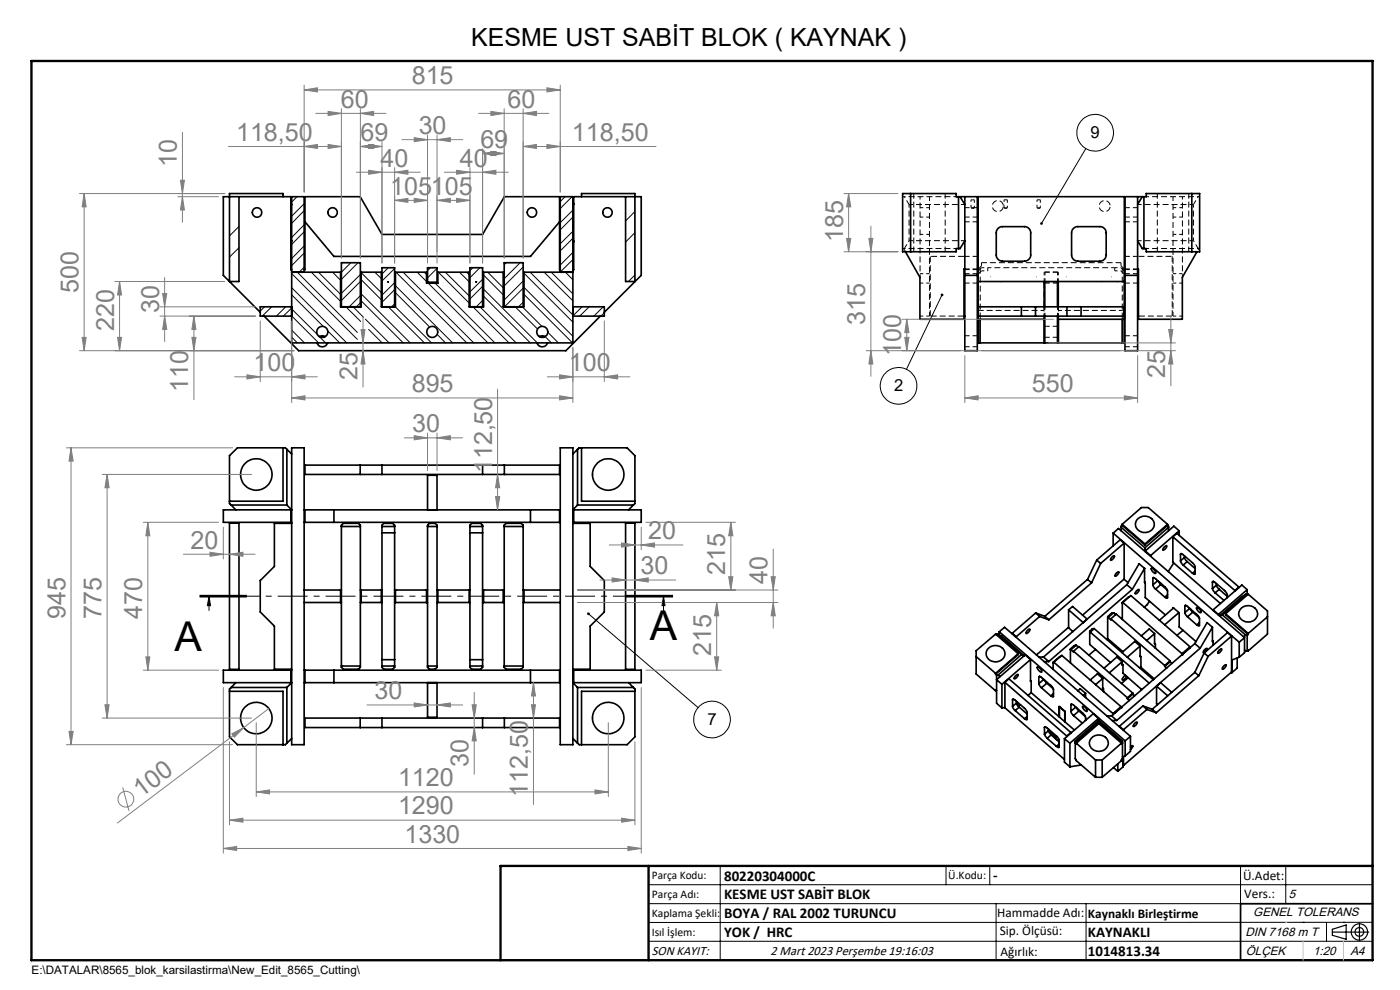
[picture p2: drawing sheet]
<svg xmlns="http://www.w3.org/2000/svg" width="297mm" height="210mm" viewBox="0 0 297 210" stroke-linecap="round" stroke-linejoin="round" font-family="sans-serif">
<g fill="none" stroke="#000" stroke-width=".35">
<path d="M50.7 41.7v18h-2v-18.6h11.3v.6M61.7 51.1h.2l-.2 .3M61.7 43.1l.2 .3h-.2M61.9 57.7h10.3v7.4h4.4v-7.4h4.3v7.4h3v-7.4h6.6v2.4h2.4v-2.4h6.6v7.4h3.1v-7.4h4.2v7.4h4.4v-7.4h10.3M61.9 57.2h-.2v-15.5h-14.3v16.7l7.8 7.8M64.5 57.2h.2v-15.5h11.7l4.6 8h21.4l4.6-8h11.7v15.5h.2M64.5 57.7v-16h-2.6v31h59.6v-31h-2.6v16M64.7 47.1l6.1 7.3h41.7l6.2-7.3M82.3 59.8h.1M90.7 59.9h2M101 59.8h.1M121.5 57.2h.2v-15.5h14.3v16.7l-7.8 7.8"/>
<path d="M121.7 51.1h-.2l.2 .3M121.7 43.1l-.2 .3h.2M123.4 41.7v-.6h11.3v18.6h-2v-18M192.1 53.4l3.1 5.4v8.9h9.3v-10.6h.2M193.2 41.1v12.3M203.3 41.7v11M203.7 41.7l1 1.7M204.7 51.1l-1 1.6h-.9v.7h-11.3v-12.3h11.3v.6h40.4v-.6h11.3v12.3h-11.3v-.7h-.9l-1-1.6M204.7 41.7v32.7h2.6v-32.7M204.7 58.4h2.6M207.3 57.1h.2M207.5 41.7v31h14v-5"/>
<path d="M207.5 59.7h31M211.7 48.5l.8-.4h4.8a1.32 1.32 0 0 1 1.4 1.3v4.7a1.32 1.32 0 0 1-1.4 1.3h-4.6a1.39 1.39 0 0 1-1.4-1.3v-4.9zM221.5 59.7v5.4M221.7 59.7v5.4M224.3 59.7v5.4M224.5 59.7v5.4M227.6 48.5l.9-.4h4.8a1.32 1.32 0 0 1 1.4 1.3v4.7a1.32 1.32 0 0 1-1.4 1.3h-4.6a1.38 1.38 0 0 1-1.4-1.3v-4.9zM238.5 41.7v31h-14v-5M238.5 57.1h.2M238.7 41.7v32.7h2.6v-32.7M238.7 58.4h2.6M242.3 41.7l-1 1.7"/>
<path d="M242.7 41.7v11M252.8 41.1v12.3M253.9 53.4l-3.1 5.4v8.9h-9.3v-10.6h-.2M56 67.1l7.4 7.3h56.7l7.3-7.3M61.9 65.1h-6.7v2h6.7M67.2 72.7a1.18 1.18 0 0 0 1.2 .9 1.18 1.18 0 0 0 1.1-.9M67.8 71.4a1.11 1.11 0 0 1 1.2 0M72.4 65.1v-9.4h4v9.4M81 65.1v-8.3h2.7v8.3M90.7 60.1v-3.3h2v3.3M99.7 65.1v-8.3h2.7v8.3M107 65.1v-9.4h4v9.4"/>
<path d="M113.9 72.7a1.15 1.15 0 0 0 1.1 .9 1.15 1.15 0 0 0 1.1-.9M114.4 71.4a1.11 1.11 0 0 1 1.2 0M121.5 65.1h6.7v2h-6.7M204.5 67.1h.2M207.5 67.1h31M207.5 65.1h31M207.9 67.7v5M216.7 65.1v2M219.7 65.1v2M221.5 67.1v.6h-14M221.7 67.1v5.6h2.6v-5.6M224.5 67.1v.6h14"/>
<path d="M226.3 65.1v2M229.3 65.1v2M238.1 67.7v5M241.3 67.1h.2M60 95v11.3h-11.3M60.9 95.3l-.4-.3h-10.1l-1.7 1.7v10.1l.3 .3M60.9 95.3v11.8M60.9 95.3l1 1M61.9 95h2.6v63h-2.6zM64.7 98.7h54v1.9h-54zM76.4 98.7v1.9M81 98.7v1.9"/>
<path d="M102.4 98.7v1.9M107 98.7v1.9M118.9 95h2.6v63h-2.6zM122.5 95.3l.4-.3h10.1l1.7 1.7v10.1l-1.4 1.4M122.5 95.3l-1 1M122.5 95.3v11.8M123.4 95v11.3h11.3M48.7 111h2v31h-2zM49 107.1h11.9M49 107.1l1 1.1M60.9 107.1l1 1.1h-14.5v2.6h14.5M61.7 108.2v2.6"/>
<path d="M61.9 111h-3.7v9.1l-3 3v6.7l3 3v9.1h3.7M64.5 108.2h54.4M64.5 110.8h54.4M64.7 108.2v2.6M70.8 108.2v2.6M72.4 111.4l.4-.4h3.2l.4 .4v30.2l-.4 .3h-3.2l-.4-.3zM72.4 111.7h4M81 111.7h2.7M81 113h2.7M81.4 111h1.9l.4 .4v30.2l-.4 .3h-1.9l-.4-.3v-30.2zM90.7 108.2v-7.4h2v7.4M90.7 111.7h2"/>
<path d="M91.1 111h1.2l.4 .4v30.2l-.4 .3h-1.2l-.4-.3v-30.2zM99.7 111.4l.4-.4h1.9l.4 .4v30.2l-.4 .3h-1.9l-.4-.3zM99.7 111.7h2.7M99.7 113h2.7M107 111.7h4M107.4 111h3.2l.4 .4v30.2l-.4 .3h-3.2l-.4-.3v-30.2zM112.5 108.2v2.6M118.7 108.2v2.6M121.5 111h3.7v9.1l3 3v6.7l-3 3v9.1h-3.7M121.7 108.2v2.6M122.5 107.1l-1 1.1h14.5v2.6h-14.5M122.5 107.1h11.9"/>
<path d="M132.7 111h2v31h-2zM232.7 118.8l.8 .7M232.7 118.8l-2 4.1M233.5 119.5l-1.9 4.1M235.9 118.1a.27 .27 0 0 1 .3-.3 .27 .27 0 0 1 .3 .3 .27 .27 0 0 1-.2 .3l-.4 .4h-.3v-.3zM236.1 113.1v2.7M236.1 113.1l26.8 23.1M236.1 113.1l1.2-1 26.7 23.1M237.8 111.9l5.1 4.3M238.1 111.4l-.3 .2v1M238.1 111.4l4.8 4.2M238.1 111.2v.2"/>
<path d="M238.1 111.2l4.8 4.2M238.1 111.2l4-3.5h1.5l4.1 3.5M238.5 115.2l-5 4.3M238.5 115.2v7.6l-8.8 7.7M238.5 115.2l-.9-.7-4.9 4.3M241.3 110.1a2.02 2.02 0 0 1 2.3-.5 2.02 2.02 0 0 1 1.2 2 2.03 2.03 0 0 1-2.2 1.4 2.03 2.03 0 0 1-1.7-2zM242.9 115.4v.2M242.9 116.2v.7M243 116.9v.1M243 116.9l1.1 1M244.1 117.9v.1M247 116l.1-.1a.25 .25 0 0 1 .2-.2 .25 .25 0 0 1 .3 .2 .25 .25 0 0 1-.2 .3l-.7 .5v-.2z"/>
<path d="M247.7 111.4l.2 .2v1M247.7 111.4l-4.8 4.2M247.7 111.2l-4.8 4.2M247.7 111.2v.2M247.9 111.9l-5 4.3M248.8 113.9v5.4l10.1 8.7M248.8 113.9l13.2 11.4M248.8 113.9l.9-.8 13.1 11.4M249 119.4l-1.2 1.8M250.2 112.6v1M250.2 112.6l-6.1 5.3M250.2 112.6l-1.2-1-6 5.3"/>
<path d="M250.4 119l.6 .9M250.4 117.6l.1-.2 .4 .1 2.5 2.3 .1 .3v1.7h-.2l-.3-.2M250.4 117.6v1.4M250.6 117.4l-.2 .2M251 119.9l2 1.7M251.3 118.2l.5 .9M251.3 118.2l-.9 .8M251.3 117.9v.3M251.8 119.1l-.8 .8M251.8 119.1l1.7 1.5M64.5 127.8h7.9M64.5 125.2h7.9"/>
<path d="M72.2 125.2v2.6M76.4 127.8h4.6M76.4 125.2h4.6M76.6 125.2v2.6M80.9 125.2v2.6M81 139.9h2.7M83.7 127.8h7M83.7 125.2h7M83.9 125.2v2.6M90.5 125.2v2.6M92.7 127.8h7M92.7 125.2h7"/>
<path d="M92.9 125.2v2.6M99.5 125.2v2.6M99.7 139.9h2.7M102.4 127.8h4.6M102.4 125.2h4.6M102.6 125.2v2.6M106.8 125.2v2.6M111 127.8h7.9M111 125.2h7.9M111.2 125.2v2.6M207.1 139.3l4.1 3.5M209.6 137.6a2.04 2.04 0 0 1 2.2-.6 2.04 2.04 0 0 1 1.4 1.9 2.03 2.03 0 0 1-2.2 1.5 2.03 2.03 0 0 1-1.8-1.9z"/>
<path d="M211.7 134.5l-.4 .1M211.7 134.5l5 4.3M211.7 134.5l.8 .5 4.8 4.1M212 134v.7M212 134l26.7 23.2M212 134l1.1-.9 26.7 23.1M214.7 134.3l.9 .8M214.7 134.3v.1M215.6 135.1v.1M216 138.7v.1l-4.8 4.2M216 138.7l-4.8-4.2-4.1 3.5v5l4.1 3.5M216 138.7l-4.8 4.1"/>
<path d="M216.7 138.8l-5 4.4M216.7 138.8l.5 .4M217.9 133.7l.5-.3a.68 .68 0 0 1-.8 .9zM218.6 139.9l-1.1-1-6.1 5.3 1.1 1M218.6 139.9v4.6h.1M218.6 139.9l-6.1 5.3M219.7 130l-5 4.3M219.7 130l.9 .8M219.7 130l2 .7M220.4 139.4h1M220.6 130.8l1.9 .7M220.6 130.8l-5 4.3"/>
<path d="M221.4 139.4l1.1 .9M221.7 130.7l.8 .8M225 139.2l-1.6 1.3v1.5M226.7 129.4l.8-.8 3.1 2.7-.8 .8zM226.7 129.4v3.8l.9 .8M226.7 133.1l-6.8 5.8M227.1 137.8h.1M227.2 137.8l.6 .5v-.2M227.8 138.1l11.4 9.9M227.8 138.1l1.1-.9 11.4 9.8M228.3 136.9l-.4 .1-.8 .6v3M228.3 136.9l-1.1 .9"/>
<path d="M228.3 136.9l.5 .4M230.7 122.9l.9 .7M230.7 122.9l-9 7.8M231.2 134.1h.1M231.3 134.1l12.5 10.8M231.6 123.6l-9.1 7.9M232.1 133.3l-.4 .1-.5 .5v2.8l4.4 3.8M232.1 133.3l-.8 .8M232.1 133.3l12.6 10.9M232.4 137.8l-1.4 1.2M235 130.9l.1 .1M235 135.5l-.2 .2"/>
<path d="M235.1 131l.6 .5v-.2M235.7 131.3l11.4 9.9M235.7 131.3l1.1-1 11.4 9.9M236.3 130l-.5 .1-.8 .7v4.7l3.2 2.7M236.3 130l-1.2 1M236.3 130l.4 .4M236.7 121.6l.5-.3a.71 .71 0 0 1-.7 .9zM238.2 127.8l-.1 .2M238.2 127.8l12.6 10.9M238.2 127.8l1.7-1.5 12.5 10.9M238.4 122.9l.9 .7M239 124l1.2 1"/>
<path d="M239 124l-17.6 15.4M239.6 126.6l-1.5 1.2v3.6M240.2 125l-17.7 15.3M241.2 125.3v-.1a.25 .25 0 0 1 .3-.2 .25 .25 0 0 1 .2 .2 .25 .25 0 0 1-.2 .3l-.6 .5-.1-.2zM241.9 139.1l.1 .2v2.3l2.9 2.4M241.9 137v2.2M241.9 137l-2.8 2.4M241.9 137l-1.2-.9-2.7 2.3M242.8 123.4l.2 .2v3.1l4.2 3.7M242.8 120.6l-2.6 4.4M242.8 120.6v3l.1-.1M242.8 120.6l-1.1-1-2.7 4.4"/>
<path d="M243.8 127.5l-.4 .8-.7 .5M244.2 120.6a1.03 1.03 0 0 1 .9 1l-.6-.4zM244.6 124.1l.5 .8M244.6 122.7l.1-.2 .3 .1 2.5 2.4 .2 .3v1.5l-.3 .1-.3-.2M244.6 122.7v1.4M244.7 122.5l-.1 .2M244.9 136.4l.2 .2v.9M244.9 134.4l-1.7 1.5M244.9 134.4v2.2l.1-.1M244.9 134.4l-1.1-1-1.7 1.5M245.1 124.9l2 1.8M245.6 123.2l-1 .9"/>
<path d="M245.7 123.3l.6 .7M246.2 123.7v.2M246.3 124l-1.2 .9M246.3 124l1.3 1.2M247.7 126.2l-.6 .5M248.9 129v-.1l1.3 1.1v3l3.5 3.1M249 129l-3 2.6M250.1 130l-3 2.5M250.8 138.9h.1M250.8 138.7v.2M251 133.7l-1.3 1.1M251.4 128.5l.1-.1 .3 .1 2.5 2.3 .2 .3v1.6l-.6-.1"/>
<path d="M251.4 130l.5 .8M251.4 128.5v1.5M251.5 128.4l-.1 .1M251.9 130.8l2 1.8M252.4 129l-1 1M252.4 137.2l-1.6 1.5M252.4 137.2v.2l-1.6 1.5M252.5 129.2l.5 .6M253 129.8l-1.1 1M253 129.8l1.4 1.2M253.5 136.5l1.1 1M253.5 136.5l-17.7 15.4"/>
<path d="M253.5 121.1l-.5 .5M253.8 128.9a.9 .9 0 0 1 .9 1.1 1.24 1.24 0 0 1-.9-1.1zM254.5 132.1l-.6 .5M254.6 137.5l-17.7 15.3M255.4 138.5l.9 .7M255.4 138.5l-1.9 4.1M255.5 137.9l.5-.4a.74 .74 0 0 1-.7 1zM256.3 139.2l-2 4.1M257.2 123.5l.1-.2 .3 .1 2.3 2 .5 .7v.7M257.2 124.9l.6 .9M257.2 123.5v1.4M257.2 133.1v3l.1-.1"/>
<path d="M257.2 135.9l.2 .2M257.2 133.1l-2.6 4.4M257.2 133.1l-1.1-1-2.6 4.4M257.4 129.4v.1M257.4 136.1v.7M257.4 129.4l1.1 .9M257.4 123.3l-.2 .2M257.8 125.8l1.9 1.6M258.1 124.1l.6 .9M258.1 124.1l-.9 .8M258.1 123.8v.3M258.5 130.3v.2"/>
<path d="M258.6 138l.2-.2a.24 .24 0 0 1 .2-.2 .24 .24 0 0 1 .2 .2 .24 .24 0 0 1-.2 .3l-.2 .3a.25 .25 0 0 1-.5 .1 .25 .25 0 0 1 .2-.4zM258.7 125l-.9 .8M258.7 125l1.7 1.5M259.3 130.4l5 4.4M259.3 130.4l-.5 .3M260 130.2l4.8-4.2 4.1 3.6v4.9l-4.1 3.6M260 130.2l4.8 4.2M260 130.2v.2l4.8 4.2M261.3 134.9l-5 4.3M261.3 134.9v7.6l-23 19.9M261.3 134.9l-.9-.7-5 4.3M262 125.3v.1"/>
<path d="M262.5 139.6v2.1l-1.2 1M262.8 124.5l-.8 .8M262.8 124.5v.2M262.9 136.2v3.2M262.9 139.4l-1.6 .6v2.7M263.2 129.1a1.98 1.98 0 0 1 2.4-.5 1.98 1.98 0 0 1 1.1 2.1 2.02 2.02 0 0 1-2.3 1.2 2.02 2.02 0 0 1-1.6-2zM264 137.9l.6 .2M264 135.2l-1.1 1M264 135.2v3.3l-1.1 .9M264.3 134.8l-.5 .3M264.3 134.8h.3M264.3 126.1h.3"/>
<path d="M264.3 126.1l-5 4.3M264.3 126.1l-.8 .5-4.8 4.1M264.6 125.1v1M264.6 134.8v3.3M264.6 138.1l.2-.2v.2M264.6 126.1h.1M264.6 125.1l-6.1 5.2M264.6 125.1l-1.1-1-6.1 5.3M264.7 138l.1 .1M264.8 134.6l-.2 .2M264.8 134.4v.2M268.9 130.8l-4.1 3.6"/>
<path d="M48.7 146.6h11.3v11.4M49 145.8l-.3 .3v10.2l1.7 1.7h10.1l.4-.4M49 145.8h11.9M50 144.8l-1 1M60.9 145.8v11.8M61.7 142.2v2.6M61.9 142.2h-14.5v2.6h14.5l-1 1M61.9 156.7l-1 .9M64.5 144.8h54.4M64.5 142.2h54.4M64.7 142.2v2.6M64.7 152.3h54v2h-54z"/>
<path d="M70.8 142.2v2.6M72.4 141.3h4M76.4 152.3v2M81 152.3v2M81 141.3h2.7M90.7 144.8v7.3h2v-7.3M90.7 141.3h2M99.7 141.3h2.7M102.4 152.3v2M107 141.3h4M107 152.3v2M112.5 142.2v2.6"/>
<path d="M118.7 142.2v2.6M121.5 142.2h14.5v2.6h-14.5l1 1M121.5 156.7l1 .9M121.7 142.2v2.6M122.5 145.8h11.9M122.5 145.8v11.8M133.3 144.8l1.4 1.3v10.2l-1.7 1.7h-10.1l-.4-.4M134.7 146.6h-11.3v11.4M211.2 142.8v.2M211.2 143l.2 .2M211.3 146.4l-.1 .1M211.4 143.2v6l1.1 1"/>
<path d="M211.4 146.5l-.2-.2v.2M211.4 143.2h.3M211.7 143.2l.5 .3M212.5 145.2v5M213.2 144.7v5.4l12.6 11M213.2 144.7l13.1 11.4M213.2 144.7l.8-.7 13.2 11.4M213.2 150.1l-.7 .1M214.8 149.9l.6 .8M214.8 148.4l.2-.1 .3 .2 2.4 2.1 .2 .5v1.5l-.2 .1-.4-.2M214.8 148.4v1.5M214.9 148.3l-.1 .1"/>
<path d="M215.4 150.7l1.9 1.8M215.4 143.4l.1-.1a.25 .25 0 0 1 .3-.3 .25 .25 0 0 1 .2 .2 .25 .25 0 0 1-.1 .3l-.7 .5v-.2zM215.7 149.1l.5 .9M215.7 149.1l-.9 .8M215.7 148.8v.3M216.2 150l-.8 .7M216.2 150l1.7 1.5M216.5 149.5l-.6 .1M217.9 152l-.6 .5M218.6 144.4l.2 .1v2.4M218.8 146.9l-.7 .6M218.8 146.9l9.1 8"/>
<path d="M220.1 141.5a.96 .96 0 0 1 .8 1.1l-.2-.1a1.15 1.15 0 0 1-.6-1zM220.4 145l.5 .9M220.4 143.6l.1-.1 .3 .1 2.5 2.2 .2 .4v1.6l-.6-.2M220.4 143.6v1.4M220.6 143.5l-.2 .1M220.9 145.9l2 1.7M221.4 144.1l-1 .9M221.6 154.3l.2-.1 .3 .2 2.4 2.2 .2 .3v1.6l-.6-.2M221.6 155.7l.5 .9M221.6 144.2l.5 .7M221.6 154.3v1.4M221.8 154.2l-.2 .1"/>
<path d="M222.1 144.9l-1.2 1M222.1 144.9l1.3 1.2M222.1 156.6l2 1.7M222.4 155l.6 .9M222.4 155l-.8 .7M222.4 154.6v.4M222.4 155l1.5 1.3M222.5 140.3l-1 .1M223 155.9l-.9 .7M223 155.9l1.7 1.5M223.2 145.7l-.1 .1M223.5 147.1l-.6 .5"/>
<path d="M223.6 140.5v.2l-.2-.1M223.6 140.5l12.5 10.9M223.6 140.5l1.6-1.5 12.6 10.9M223.9 156.3h.4M223.9 156.3v.4M224.2 156.9h.5M224.7 157.8l-.6 .5M224.7 152v-2.1l1.3 1v2.2M224.8 152.1v-2.2l1.1 1v2.2M225.8 156.7l1.2 .9M225.8 156.7v5l1.2 1M226.3 156.1v.1"/>
<path d="M227 157.6v5.1M227.2 149.5l.2-.1 .4 .2 2.1 1.8 .4 .7v.7M227.2 150.9l.1 .4 .5 .5M227.2 155.4l-.9 .7M227.2 149.5v1.4M227.2 155.4v.1M227.3 149.4l-.1 .1M227.8 151.8l1.8 1.6M228.1 157.6l.2 .3v-.3M228.2 150l-1 .9M228.3 157.6l4.8-4.1 4.8 4.1M228.3 157.6l4.1 3.6"/>
<path d="M228.4 150.1l.5 .7M228.7 146.5l.5-.4 1.1 1M228.9 150.8l-1.1 1M228.9 150.8l1.3 1.2M229.7 149.9a.97 .97 0 0 1 .9 1l-.6-.3zM230.1 151.8h-.1M230.3 147.1l-.5 .4M230.3 147.1v.8M231.8 156.3a1.98 1.98 0 0 1 2.2-.2 1.98 1.98 0 0 1 1 2.1 2.02 2.02 0 0 1-2.3 1.2 2.02 2.02 0 0 1-1.6-2.1l.2-.4zM233 152.4l-6 5.2M233 152.4v.5M233 152.4l-1.1-1-6.1 5.3"/>
<path d="M233.1 153.1l-5 4.3M233.1 153.1l5 4.3M233.1 152.8l5 4.4v3.8l-.2 .4-4.1 3.5M233.1 152.8l-5 4.4v3.8l.2 .4 4.1 3.5M233.1 152.8v.3M233.9 146l.2 .1v.6M233.9 143.9l-1.5 1.3M233.9 143.9v2.2l.1-.1M233.9 143.9l-1.1-1-1.5 1.3M234.8 151.9h1M235.8 151.9l1.1 .9M236.1 151.4v.2"/>
<path d="M236.9 152.8l-.9 .1M237.5 154l.8 .8M237.5 154v.2M237.8 150.1h.1M237.8 149.9l-1.7 1.5M237.8 150.1l-1.7 1.4M237.8 149.9v.2M237.9 157.6l-4.1 3.6M237.9 157.6v.3l.2-.3M238.1 140.9l.1 .1v1.8l4 3.5M238.1 140.4v.7l.1-.1M238.1 140.4l-2.8 2.3"/>
<path d="M238.1 140.4l-1.2-1-2.7 2.3M238.3 154.8v.1M238.7 157.2v3.2M238.7 143.3a1.09 1.09 0 0 0-.6 1l.4-.2 .5-.6M239.2 148v.2M239.2 148.2l.4 .4M239.3 143.7l-1.4 1.3M239.8 158.4l.4-.2a.55 .55 0 0 1-.4 .8M239.8 156.2v3.2l-1.1 1M239.8 156.2l-1.1 1M240.3 147.2l-1.1 1M240.3 147l-1.1 1"/>
<path d="M240.3 147v.2M240.3 147.2l.4 .4M240.8 153.3l.3-.1a.61 .61 0 0 1-.4 .8l-.3 .1v-.2zM242 141.4l-.2 .3M242.5 149.7l.8 .8M242.5 149.7l-5 4.3M242.5 149.7l1.9 .8M243.3 150.5l2 .7M243.3 150.5l-5 4.3M244.4 150.5l.9 .7M245.4 145.5l2.3 2.1M245.4 145.5l.8-.7 2.4 2.1"/>
<path d="M245.4 145.5v3.8l.1 .2M247.1 141.2v.1M247.1 141.3l.4 .4M248.2 140.2l-1.1 1M248.2 140.2v.2M248.2 140.4l-1.1 .9M248.2 140.4l.4 .3M253.5 142.6l.8 .7M253.5 142.6l-9.1 7.9M254.3 143.3l-9 7.9M259.6 141.3l.4-.3a.57 .57 0 0 1-.4 .9h-.3zM261.2 142.6l.1 .1"/>
<path d="M229.4 162.3l-2.4 .4M232.4 161.2h1.4M232.4 164.9h1.4M232.4 161.2v3.7M233.8 161.2v3.7M236.2 162.8l.9 .8M237.1 162v1.6M238.3 162.3v.1M238.3 160.5v2.2l-1.2 .9M238.3 160.5v1.9M238.7 160.4l-.6 .2M291.2 191.7h-28v12"/>
<circle cx="54.5" cy="45.1" r="1.01"/>
<circle cx="70.6" cy="45.1" r="1"/>
<circle cx="112.8" cy="45.1" r="1.01"/>
<circle cx="128.9" cy="45.1" r="1"/>
<circle cx="68.4" cy="70.4" r="1.17"/>
<circle cx="91.7" cy="70.4" r="1.16"/>
<circle cx="115" cy="70.4" r="1.17"/>
<circle cx="54.4" cy="100.6" r="3.3"/>
<circle cx="129" cy="100.6" r="3.3"/>
<circle cx="54.4" cy="152.3" r="3.3"/>
<circle cx="129" cy="152.3" r="3.3"/>
</g>
<g fill="none" stroke="#000" stroke-width=".21">
<path d="M230.4 31.5l-9.5 15.9M50.7 48l-2 2.1M50.7 52.6l-2 1.9M61.9 58l13.9 14M63 41.7l-1.1 1.2M63.1 57.7l12.7 12.8M64.5 43.2l-2.6 2.7M64.5 47.7l-2.6 2.7M64.5 52.2l-2.6 2.6M64.5 56.7l-1 1M64.5 44.7l-2.6 2.7M64.5 49.2l-2.6 2.6"/>
<path d="M64.5 53.7l-2.6 2.6M66 57.7l6.2 6.2M67.6 57.7l4.6 4.7M70.6 57.7l1.6 1.7M72 57.7l.2 .2M74.4 55.7l-2 2M76 55.7l-3.6 3.6M76.4 58.2l-4 4M76.4 59.7l-4 4M76.6 59.3l4.3 4.3M76.6 57.8l4.3 4.3M79.5 57.7l1.4 1.4"/>
<path d="M82.4 56.8l-1.4 1.3M83.7 60l-2.7 2.6M83.7 57l-2.7 2.6M84 57.7l15 15M85.5 57.7l15 15M88.5 57.7l2 2M90 57.7l.5 .5M91.3 56.8l-.6 .6M92.7 56.9l-2 2M93 57.7l6.5 6.6M94.5 57.7l5 5.1M97.5 57.7l2 2.1"/>
<path d="M99 57.7l.5 .6M100.3 56.8l-.6 .6M101.8 56.8l-2.1 2.1M102.4 59.3l-2.7 2.6M102.6 58.3l4.2 4.2M103.5 57.7l3.3 3.3M106.5 57.7l.3 .3M107.4 55.7l-.4 .5M110.3 55.7l-3.3 3.4M111 59.6l-4 4M111 56.6l-4 4M111.2 58l10.3 10.3"/>
<path d="M112.5 57.7l9 9.1M115.4 57.7l6.1 6.1M116.9 57.7l4.6 4.6M119.9 41.7l-1 1M119.9 57.7l1.6 1.6M121.4 41.7l-2.5 2.5M121.4 57.7l.1 .1M121.5 44.6l-2.6 2.6M121.5 49.1l-2.6 2.6M121.5 53.5l-2.6 2.7M121.5 46.1l-2.6 2.6M121.5 50.5l-2.6 2.7"/>
<path d="M121.5 55.1l-2.6 2.6M134.7 44.9l-2 2M134.7 58.3l-1.4 1.4M134.7 49.3l-2 2.1M56.1 65.1l-.9 .9M57.6 65.1l-2 2M60.6 65.1l-2 2M61.9 71.5l1.2 1.2M61.9 67l5.7 5.7M61.9 62.5l6.7 6.7M61.9 70l2.7 2.7M61.9 65.5l5.5 5.5"/>
<path d="M61.9 61l11.7 11.7M61.9 65.3l-1.8 1.8M67.7 71.4l1.4 1.3M69.5 70.2l2.6 2.5M73.4 65.1l3.1 3.1M74.9 65.1l2.2 2.2M76.4 62.7l-2.3 2.4M76.4 64.2l-.8 .9M76.6 63.8l8.9 8.9M76.6 62.3l10.4 10.4M77.5 67.7l5.1 5M78.2 69.9l2.9 2.8"/>
<path d="M82.4 65.1l7.6 7.6M83.7 64.4l-.6 .7M83.7 61.4l-2.7 2.7M83.9 65.1l7.6 7.6M83.9 62.1l7.3 7.3M83.9 60.6l12.1 12.1M90.8 60.1l12.7 12.6M92.3 60.1l12.7 12.6M92.7 70.9l1.8 1.8M100.3 65.1l7.7 7.6M101.8 65.1l7.7 7.6M102.4 60.7l-2.7 2.7"/>
<path d="M102.4 63.7l-1.4 1.4M102.6 62.8l9.9 9.9M102.6 61.3l11.4 11.4M109.3 65.1l4.8 4.7M110.8 65.1l4.2 4.1M111 64.1l-1 1M111 61.1l-4 4M111.2 62.4l10.3 10.3M111.2 61l10.3 10.3M115.6 71.4l1.4 1.3M116.2 70.5l2.3 2.2M123.5 65.1l-2 1.9"/>
<path d="M125 65.1l-2 2M128 65.1l-2 2M128.2 66.3l-.7 .8M199.8 62.5l-7.5 15.8M42.3 126.5h10M42.3 126.6h10M42.3 126.3h10M44.3 126.5l.4 2h-.7zM44.3 126.5v3M124.8 130.2l23.3 19.9M132.8 126.3h10zM132.8 126.5h10"/>
<path d="M132.8 126.6h10M140.8 126.5l.3 2h-.7zM140.8 126.5v3M137.6 187.7h153.6M137.6 191.7h153.6M137.6 199.7h153.6M152.8 183.7v20M200.7 183.7v4M210 183.7v4M211.3 191.7v12M230.4 191.7v12M263.2 183.7v20"/>
<path d="M272.8 183.7v8M276.4 195.6h.1M281.4 195.6v4.1M285 195.6h.1M291.2 195.6l-153.6 .1"/>
<circle cx="232.3" cy="28.2" r="3.9"/>
<circle cx="190.6" cy="81.8" r="3.9"/>
<circle cx="151" cy="152.6" r="3.9"/>
</g>
<path d="M197.3 54.4h7.4M212.8 43.7a1.17 1.17 0 0 1-1.7 1.1 1.17 1.17 0 0 1-.1-2 1.17 1.17 0 0 1 1.8 .8v.1M235.5 43.7a1.17 1.17 0 0 1-1.7 1.1 1.17 1.17 0 0 1-.1-2 1.17 1.17 0 0 1 1.8 .8v.1M241.3 54.4h7.4" fill="none" stroke="#000" stroke-width=".21" stroke-dasharray="1.3 .6" stroke-dashoffset="-.2" stroke-linecap="butt"/>
<g fill="none" stroke="#000" stroke-width=".21" stroke-dasharray="1.3 .6" stroke-linecap="butt">
<path d="M206 44.1h.3M206 44.1l.3 .2M206.3 44.1h.4M206.3 42.4h-.3M206.3 44.3l.4-.2M206.7 42.4h-.4M207.5 57.4l.4-.4M207.5 57l.4-.4M207.5 58.1l.4-.4M208.2 56.8l-.3 .2M208.2 56.4l-.3 .2M208.2 57.4l-.3 .3"/>
<path d="M212.3 59.8h.1M212.4 59.8h-.1M213 44.1h.3M213 44.1l.3 .2M213.3 44.1h.4M213.3 44.3l.4-.2M219.8 58.7h.1M219.9 58.7h-.1M220 44.1h.3M220 44.1l.3 .2M220.3 44.1h.4M220.3 44.3l.4-.2"/>
<path d="M235.8 58.7h.1M235.9 58.7h-.1M238.1 57l-.3-.2M238.1 57l.4 .4M238.1 56.6l.4 .4M238.1 56.6l-.3-.2M238.1 57.7l-.3-.3M238.1 57.7l.4 .4M248.7 54.4v12.7M197.3 67v-12.6M207.9 65.8h-.4M238.5 65.8h-.4"/>
</g>
<path d="M207.9 56.6v11.1M221.5 59.8v5.2M204.5 67h-7.2M224.5 65v-5.2M238.1 67.7v-11.1M248.7 67h-7.2" fill="none" stroke="#000" stroke-width=".21" stroke-dasharray="1.3 .6" stroke-dashoffset="-.1" stroke-linecap="butt"/>
<g fill="none" stroke="#000" stroke-width=".21" stroke-dasharray="1.3 .6" stroke-dashoffset=".6" stroke-linecap="butt">
<path d="M192.1 53.4l-.6-1M192.8 43.4v7.6M195.2 49.7h2M195.2 46h2M197.2 58h-2M197.2 44h-2M221.5 57.7v2M221.7 57.7v2M224.3 57.7v2M224.5 59.7v-2M248.8 46h2M250.8 49.7h-2"/>
<path d="M250.8 58h-2M250.8 44h-2M253.2 43.4v7.6M254.5 52.4l-.6 1M195.2 67h2M195.2 60h2M221.5 65v2M221.7 65v2M224.3 65v2M224.5 67v-2M248.8 60h2M250.8 67h-2"/>
</g>
<path d="M191.5 41.7h11.3M195.2 41.7v17.1M202.8 52.7h-11.3M208.2 56.8h1.3M208.2 57.4h1.3M236.5 56.8h1.3M236.5 57.4h1.3M243.2 52.7h11.3M250.8 41.7v17.1M254.5 41.7h-11.3" fill="none" stroke="#000" stroke-width=".21" stroke-dasharray="1.3 .6" stroke-dashoffset=".7" stroke-linecap="butt"/>
<path d="M192.8 43.4h11.9M197.2 41.7v25.3M204.7 51h-11.9M238.5 57v8M241.3 51h11.9M248.8 41.7v25.3M253.2 43.4h-11.9M207.5 65v-8" fill="none" stroke="#000" stroke-width=".21" stroke-dasharray="1.3 .6" stroke-dashoffset=".4" stroke-linecap="butt"/>
<path d="M209.5 56.8h27M221.5 65.8h-13.6M238.1 65.8h-13.6" fill="none" stroke="#000" stroke-width=".21" stroke-dasharray="1.3 .6" stroke-dashoffset=".5" stroke-linecap="butt"/>
<path d="M208.2 55.7h29.6M224.5 57.7h-3M224.5 59.8h-3" fill="none" stroke="#000" stroke-width=".21" stroke-dasharray="1.3 .6" stroke-dashoffset=".1" stroke-linecap="butt"/>
<path d="M191.8 41.7l1 1.7M192.8 51l-1 1.7M253.2 51l1 1.7M254.2 41.7l-1 1.7" fill="none" stroke="#000" stroke-width=".21" stroke-dasharray="1.3 .6" stroke-dashoffset="1" stroke-linecap="butt"/>
<g fill="none" stroke="#000" stroke-width=".21" stroke-dasharray="1.3 .6" stroke-dashoffset=".3" stroke-linecap="butt">
<path d="M204.7 57.2h2.6M204.7 47h2.6M204.7 54.4h2.6M204.7 46h2.6M207.3 57h-2.6M207.3 44h-2.6M207.3 58h-2.6M208.2 56.4v-.7M209.5 57.4v-.6M213.7 42.4h-.7M220.7 42.4h-.7M224.3 57.7h-2.6"/>
<path d="M236.5 56.8v.6M237.8 55.7v.7M238.7 46h2.6M241.3 57h-2.6M241.3 57.2h-2.6M241.3 47h-2.6M241.3 54.4h-2.6M241.3 44h-2.6M241.3 58h-2.6M204.7 73.5h2.6M204.7 60h2.6M207.3 71.2h-2.6"/>
<path d="M207.5 67.7v-.7M221.5 65v2.7M221.7 60h2.6M221.7 71.5h2.6M224.3 69.2h-2.6M224.5 67.7v-2.7M238.5 67v.7M238.7 73.5h2.6M238.7 60h2.6M241.3 71.2h-2.6"/>
</g>
<path d="M193.8 41v12.4M200.5 53.4v-12.4M245.5 41v12.4M252.2 53.4v-12.4" fill="none" stroke="#000" stroke-width=".21" stroke-dasharray="1.3 .6" stroke-dashoffset=".2" stroke-linecap="butt"/>
<path d="M206 42.4v1.7M206.7 44.1v-1.7M213 42.4v1.7M213.7 44.1v-1.7M220 42.4v1.7M220.7 44.1v-1.7" fill="none" stroke="#000" stroke-width=".21" stroke-dasharray="1.3 .6" stroke-dashoffset=".8" stroke-linecap="butt"/>
<g fill="none" stroke="#808080" stroke-width=".21">
<path d="M64.5 19.1l2.8-.5v.9zM64.5 18.1v22.6M64.5 19.1h54.4M116 18.6l2.9 .5-2.9 .4zM118.9 18.1v22.6M38.3 38.2h.8l-.4 2.9zM38.7 28v19.2M48.5 31.1h23.9M64.5 31.1l2.8-.5v.9zM67 24.1h14.9M69.6 23.6l2.8 .5-2.8 .4zM69.6 30.6l2.8 .5-2.8 .4z"/>
<path d="M72.4 23.1v31.6M75.6 36.5h13.5M76.4 24.1l2.9-.5v.9zM76.4 23.1v31.6M76.4 31.1l2.9-.5v.9zM76.4 31.1h4.6M78.2 36.1l2.8 .4-2.8 .5zM78.2 30.6l2.8 .5-2.8 .4zM81 30.1v25.7M83.7 36.5l2.8-.4v.9zM83.7 35.6v20.2M85.3 29.6h12.8"/>
<path d="M87.9 29.2l2.8 .4-2.8 .4zM90.7 28.6v27.2M92.7 29.6l2.8-.4v.8zM92.7 28.6v27.2M94.3 36.5h13.5M96.9 36.1l2.8 .4-2.8 .5zM99.7 35.6v20.2M101.5 24.1h14.9M102.4 36.5l2.8-.4v.9zM102.4 32.6l2.8-.5v.9zM102.4 31.6v24.2M102.4 32.6h4.6"/>
<path d="M104.1 23.6l2.9 .5-2.9 .4zM104.1 32.1l2.9 .5-2.9 .4zM107 23.1v31.6M111 24.1l2.8-.5v.9zM111 23.1v31.6M111 31.1l2.8-.5v.9zM111 31.1h28.2M116 30.6l2.9 .5-2.9 .4zM16.9 41.1h30.8M17.9 41.1l.4 2.8h-.9zM17.9 41.1v33.3M24.4 59.7h23.3"/>
<path d="M25.4 59.7l.4 2.9h-.9zM25.4 59.7v14.7M34.9 58.9v13.6M37.7 41.7h8.7M38.7 41.7l.4 2.8h-.8zM83.7 42.5l2.8-.4v.8zM83.7 42.5h7M87.9 42.1l2.8 .4-2.8 .4zM92.7 42.5l2.8-.4v.8zM92.7 42.5h7M96.9 42.1l2.8 .4-2.8 .4zM179 41.1h11.5"/>
<path d="M179 53.4h11.5M179.6 50.6h.9l-.5 2.8zM180 41.1l.5 2.8h-.9zM180 41.1v12.3M184.3 50.6h.9l-.5 2.8zM184.7 48v31.8M17.4 71.6h.9l-.4 2.8zM24.9 71.6h.9l-.4 2.8zM33.9 67.1h20.3M33.9 65.1h20.3M34.5 62.3h.9l-.5 2.8zM34.9 67.1l.5 2.8h-.9z"/>
<path d="M40.7 71.6h.9l-.5 2.8zM41.1 67.1l.5 2.8h-.9zM41.1 67.1v17.7M49.8 79.9h17.5M52.4 79.5l2.8 .4-2.8 .5zM55.2 68.1v12.9M61.9 79.9l2.8-.4v.9zM61.9 68.1v17.3M62.4 74.4h-45.5M76.6 69.9h.8l-.4 2.8zM77 74.4l.4 2.8h-.8zM77 67.3v14.8"/>
<path d="M116.1 79.9h17.5M118.7 79.5l2.8 .4-2.8 .5zM121.5 73.7v11.7M128.2 79.9l2.8-.4v.9zM128.2 68.1v12.9M183.8 74.4h65.6M184.7 74.4l.5 2.8h-.9zM191.4 67.7h32.1M191.9 71.6h.9l-.4 2.8zM192.4 67.7l.4 2.8h-.9zM192.4 67.7v6.7M204.7 75.4v10"/>
<path d="M222.5 72.7h26.9M241.3 75.4v10M247.9 69.9h.9l-.4 2.8zM248.4 74.4l.4 2.8h-.9zM248.4 67.3v14.6M14.1 95h35.3M15.1 95v63M15.1 95l.4 2.8h-.9zM61.9 84.4l2.8-.4v.8zM61.9 84.4h59.6M85.8 92.9h12.3M87.9 92.4l2.8 .5-2.8 .4z"/>
<path d="M90.7 91.9v7.9M92.7 92.9l2.8-.5v.9zM92.7 91.9v7.9M105.6 82.5v25.7M118.7 84l2.8 .4-2.8 .4zM204.7 84.4l2.8-.4v.8zM204.7 84.4h36.6M238.5 84l2.8 .4-2.8 .4zM21.7 100.6h31.7M22.7 100.6l.4 2.9h-.8zM22.7 100.6v51.7M30.4 110.8h16"/>
<path d="M31.4 110.8l.4 2.9h-.9zM31.4 110.8v31.4M38.9 117.6h15.2M44.6 117.1l2.8 .5-2.8 .4zM47.4 111.8v6.8M48.7 117.6l2.8-.5v.9zM105.1 105.3h.9l-.4 2.9zM105.6 100.6l.4 2.9h-.9zM129.3 115.6h15.6M131.9 115.2l2.8 .4-2.8 .5zM136 115.6l2.9-.4v.9zM136 111.8v4.8"/>
<path d="M137 110.8h19M155 110.8l.5 2.9h-.9zM155 110.8v14.4M164 116.5v16.7M30.9 139.3h.9l-.4 2.9zM122.5 125.2h42.5M122.5 127.8h42.5M127.3 123h16.1M129.9 122.6l2.8 .4-2.8 .5zM134.7 123l2.8-.4v.9zM151.6 139.3h.9l-.5 2.9zM152 127.8l.5 2.8h-.9z"/>
<path d="M152 127.8v14.4M154.6 122.3h.9l-.5 2.9zM163.6 122.3h.9l-.5 2.9zM164 127.8l.5 2.8h-.9zM14.1 158h35.3M14.6 155.1h.9l-.4 2.9zM21.7 152.3h31.7M22.3 149.5h.8l-.4 2.8zM30.4 142.2h16M47.4 145.8v35.2M48.7 157.3v17.7M49.2 155.7l2.5-1.4-2 2.1z"/>
<path d="M51.7 154.3l-26.8 20.3M54.4 153.3v15.7M57 150.3l-5.3 4M77.9 149.5h20.2M87.9 149.1l2.8 .4-2.8 .5zM92.7 149.5l2.8-.4v.9zM100.2 149.5h.8l-.4 2.8zM100.6 146.9v17.3M100.6 154.3l.4 2.9h-.8zM112.7 149.5h.9l-.4 2.8zM113.2 144.8l.4 2.8h-.9zM113.2 144.8v25.9"/>
<path d="M129 153.3v15.7M134.7 157.3v17.7M136 145.8v35.2M137 142.2h16M26 167l1.4 5M47.4 180l2.8-.4v.8zM47.4 180h88.6M48.7 174l2.8-.4v.8zM48.7 174h86M54.4 168l2.8-.4v.8zM54.4 168h74.6M126.2 167.6l2.8 .4-2.8 .4z"/>
<path d="M131.9 173.6l2.8 .4-2.8 .4zM133.2 179.6l2.8 .4-2.8 .4z"/>
<circle cx="26.7" cy="169.5" r="1.68"/>
</g>
<g fill="none" stroke="#000" stroke-width=".25">
<path d="M282.6 197.7h7.8M282.6 197.1l3-.9v3l-3-.8zM288.4 195.8v3.8M106.2 203.7h185"/>
<circle cx="288.4" cy="197.7" r="1.74"/>
<circle cx="288.4" cy="197.7" r=".93"/>
</g>
<path d="M42.3 126.5h100.5" fill="none" stroke="#000" stroke-width=".21" stroke-dasharray="6.3 1.3 1.3 1.3" stroke-dashoffset="3.8" stroke-linecap="butt"/>
<path d="M6.7 12.9h284.5v190.8h-284.5zM137.6 183.7v20M291.2 183.7h-185v20" fill="none" stroke="#000" stroke-width=".5"/>
<path d="M276.4 199.7v4M285 199.7v4" fill="none" stroke="#c0c0c0" stroke-width=".21"/>
<path d="M272.8 195.6h.1" fill="none" stroke="#c0c0c0" stroke-width=".25"/>
<g fill="#000">
<path d="M44.3 126.5l.4 2h-.7zM140.8 126.5l.3 2h-.7z"/>
<path d="M124.6 130a.29 .29 0 0 0 .1 .5 .29 .29 0 0 0 .4-.3 .29 .29 0 0 0-.4-.3l-.1 .1 .2 .2zM199.6 62.4a.29 .29 0 0 0 .1 .4 .29 .29 0 0 0 .4-.1 .29 .29 0 0 0-.1-.4l-.2 .2 .2-.2zM220.7 47.3v.3l.2-.2-.1 .3a.28 .28 0 0 0 .4-.2 .28 .28 0 0 0-.1-.3 .28 .28 0 0 0-.4 .1z"/>
</g>
<g fill="#808080">
<path d="M49.2 155.7l2.5-1.4-2 2.1z"/>
<path d="M92.7 29.6l2.8-.4v.8zM87.9 29.2l2.8 .4-2.8 .4zM76.4 24.1l2.9-.5v.9zM69.6 23.6l2.8 .5-2.8 .4zM102.4 36.5l2.8-.4v.9zM96.9 36.1l2.8 .4-2.8 .5zM111 24.1l2.8-.5v.9zM104.1 23.6l2.9 .5-2.9 .4zM61.9 79.9l2.8-.4v.9zM52.4 79.5l2.8 .4-2.8 .5zM128.2 79.9l2.8-.4v.9zM118.7 79.5l2.8 .4-2.8 .5zM83.7 36.5l2.8-.4v.9zM78.2 36.1l2.8 .4-2.8 .5z"/>
<path d="M111 31.1l2.8-.5v.9zM116 30.6l2.9 .5-2.9 .4z"/>
<path d="M61.9 84.4l2.8-.4v.8zM118.7 84l2.8 .4-2.8 .4z"/>
<path d="M83.7 42.5l2.8-.4v.8zM87.9 42.1l2.8 .4-2.8 .4zM92.7 42.5l2.8-.4v.8zM96.9 42.1l2.8 .4-2.8 .4z"/>
<path d="M78.2 30.6l2.8 .5-2.8 .4zM76.4 31.1l2.9-.5v.9zM69.6 30.6l2.8 .5-2.8 .4zM64.5 31.1l2.8-.5v.9zM104.1 32.1l2.9 .5-2.9 .4zM102.4 32.6l2.8-.5v.9zM116 18.6l2.9 .5-2.9 .4zM64.5 19.1l2.8-.5v.9z"/>
<path d="M77 74.4l.4 2.8h-.8zM76.6 69.9h.8l-.4 2.8z"/>
<path d="M17.4 71.6h.9l-.4 2.8zM17.9 41.1l.4 2.8h-.9zM24.9 71.6h.9l-.4 2.8zM25.4 59.7l.4 2.9h-.9z"/>
<path d="M41.1 67.1l.5 2.8h-.9zM40.7 71.6h.9l-.5 2.8zM34.5 62.3h.9l-.5 2.8zM34.9 67.1l.5 2.8h-.9z"/>
<path d="M38.3 38.2h.8l-.4 2.9zM38.7 41.7l.4 2.8h-.8z"/>
<path d="M126.2 167.6l2.8 .4-2.8 .4zM54.4 168l2.8-.4v.8zM48.7 117.6l2.8-.5v.9zM44.6 117.1l2.8 .5-2.8 .4zM136 115.6l2.9-.4v.9zM131.9 115.2l2.8 .4-2.8 .5z"/>
<path d="M204.7 84.4l2.8-.4v.8zM238.5 84l2.8 .4-2.8 .4z"/>
<path d="M14.6 155.1h.9l-.4 2.9zM15.1 95l.4 2.8h-.9zM100.6 154.3l.4 2.9h-.8zM100.2 149.5h.8l-.4 2.8z"/>
<path d="M22.7 100.6l.4 2.9h-.8zM22.3 149.5h.8l-.4 2.8zM155 110.8l.5 2.9h-.9zM154.6 122.3h.9l-.5 2.9zM152 127.8l.5 2.8h-.9zM151.6 139.3h.9l-.5 2.9zM163.6 122.3h.9l-.5 2.9zM164 127.8l.5 2.8h-.9zM113.2 144.8l.4 2.8h-.9zM112.7 149.5h.9l-.4 2.8zM105.6 100.6l.4 2.9h-.9zM105.1 105.3h.9l-.4 2.9zM31.4 110.8l.4 2.9h-.9zM30.9 139.3h.9l-.4 2.9z"/>
<path d="M180 41.1l.5 2.8h-.9zM179.6 50.6h.9l-.5 2.8zM247.9 69.9h.9l-.4 2.8zM248.4 74.4l.4 2.8h-.9zM184.3 50.6h.9l-.5 2.8zM184.7 74.4l.5 2.8h-.9zM192.4 67.7l.4 2.8h-.9zM191.9 71.6h.9l-.4 2.8z"/>
<path d="M48.7 174l2.8-.4v.8zM131.9 173.6l2.8 .4-2.8 .4zM129.9 122.6l2.8 .4-2.8 .5zM134.7 123l2.8-.4v.9zM87.9 149.1l2.8 .4-2.8 .5zM92.7 149.5l2.8-.4v.9zM87.9 92.4l2.8 .5-2.8 .4zM92.7 92.9l2.8-.5v.9zM47.4 180l2.8-.4v.8zM133.2 179.6l2.8 .4-2.8 .4z"/>
</g>
<g font-size="8.7">
<text x="137.9" y="135.8">A</text>
<text x="37" y="138">A</text>
</g>
<text font-size="5.3" x="100" y="9.8">KESME UST SABİT BLOK ( KAYNAK )</text>
<g font-size="5.3" fill="#808080">
<text x="87.3" y="17.9">815</text>
<text x="72.3" y="22.8">60</text>
<text x="107.7" y="22.8">60</text>
<text x="50.1" y="29.9">118,50</text>
<text x="76.5" y="29.9">69</text>
<text x="88.8" y="28.4">30</text>
<text x="121.3" y="29.9">118,50</text>
<text x="37.5" y="35.5" transform="rotate(-90 37.5 35.5)">10</text>
<text x="80.7" y="35.3">40</text>
<text x="97.6" y="35.3">40</text>
<text x="101.9" y="31.4">69</text>
<text x="82.8" y="41.3">105</text>
<text x="91.4" y="41.3">105</text>
<text x="178.9" y="51.4" transform="rotate(-90 178.9 51.4)">185</text>
<text x="16.7" y="62.1" transform="rotate(-90 16.7 62.1)">500</text>
<text x="24.2" y="70.2" transform="rotate(-90 24.2 70.2)">220</text>
<text x="33.8" y="66.3" transform="rotate(-90 33.8 66.3)">30</text>
<text x="183.6" y="68.9" transform="rotate(-90 183.6 68.9)">315</text>
<text x="191.2" y="75.6" transform="rotate(-90 191.2 75.6)">100</text>
<text x="40" y="83.1" transform="rotate(-90 40 83.1)">110</text>
<text x="53.8" y="78.7">100</text>
<text x="75.8" y="80.5" transform="rotate(-90 75.8 80.5)">25</text>
<text x="87.3" y="83.2">895</text>
<text x="120.7" y="78.7">100</text>
<text x="218.9" y="83.2">550</text>
<text x="247.2" y="80.3" transform="rotate(-90 247.2 80.3)">25</text>
<text x="87.4" y="91.7">30</text>
<text x="104.4" y="100.4" transform="rotate(-90 104.4 100.4)">112,50</text>
<text x="40.4" y="116.4">20</text>
<text x="137.5" y="114.4">20</text>
<text x="135.9" y="121.8">30</text>
<text x="153.9" y="122" transform="rotate(-90 153.9 122)">215</text>
<text x="162.9" y="123.9" transform="rotate(-90 162.9 123.9)">40</text>
<text x="13.9" y="131.3" transform="rotate(-90 13.9 131.3)">945</text>
<text x="21.5" y="131.3" transform="rotate(-90 21.5 131.3)">775</text>
<text x="30.2" y="131.3" transform="rotate(-90 30.2 131.3)">470</text>
<text x="150.9" y="139.2" transform="rotate(-90 150.9 139.2)">215</text>
<text x="79.5" y="148.3">30</text>
<text x="84.4" y="166.8">1120</text>
<text x="99.4" y="162.7" transform="rotate(-90 99.4 162.7)">30</text>
<text x="30" y="169.3" transform="rotate(-37 30 169.3)">100</text>
<text x="84.4" y="172.8">1290</text>
<text x="112" y="169.1" transform="rotate(-90 112 169.1)">112,50</text>
<text x="85.8" y="178.8">1330</text>
</g>
<g font-size="3.5">
<text x="231.4" y="29.3">9</text>
<text x="189.7" y="83">2</text>
<text x="150.1" y="153.7">7</text>
</g>
<g font-size="3.2">
<text x="153.6" y="186.8">80220304000C</text>
<text x="153.6" y="190.8">KESME UST SABİT BLOK</text>
<text x="210.7" y="186.6">-</text>
<text x="153.6" y="194.8">BOYA / RAL 2002 TURUNCU</text>
<text x="153.6" y="198.8">YOK / HRC</text>
<text x="230.8" y="198.7">KAYNAKLI</text>
<text x="230.8" y="202.8">1014813.34</text>
</g>
<g font-size="2.8">
<text x="263.7" y="186.7">Ü.Adet:</text>
<text x="263.9" y="190.5">Vers.:</text>
<text x="211.5" y="194.5">Hammadde Adı:</text>
<text x="230.8" y="194.7">Kaynaklı Birleştirme</text>
<text x="138.3" y="202.6">SON KAYIT:</text>
<text x="163.4" y="202.6">2 Mart 2023 Perşembe 19:16:03</text>
<text x="212.1" y="198.4">Sip. Ölçüsü:</text>
<text x="212.2" y="202.7">Ağırlık:</text>
</g>
<g font-size="2.6">
<text x="273.4" y="190.4">5</text>
<text x="265.9" y="194.4">GENEL TOLERANS</text>
<text x="264.2" y="198.5">DIN 7168 m T</text>
<text x="264.3" y="202.6">ÖLÇEK</text>
<text x="278.5" y="202.6">1:20</text>
<text x="286.5" y="202.6">A4</text>
</g>
<g font-size="2.5">
<text x="138.3" y="186.4">Parça Kodu:</text>
<text x="138.3" y="190.5">Parça Adı:</text>
<text x="201.2" y="186.5">Ü.Kodu:</text>
<text x="138.3" y="194.5">Kaplama Şekli:</text>
<text x="138.3" y="198.6">Isıl İşlem:</text>
<text x="6.7" y="206.7">E:\DATALAR\8565_blok_karsilastirma\New_Edit_8565_Cutting\</text>
</g>
</svg>
